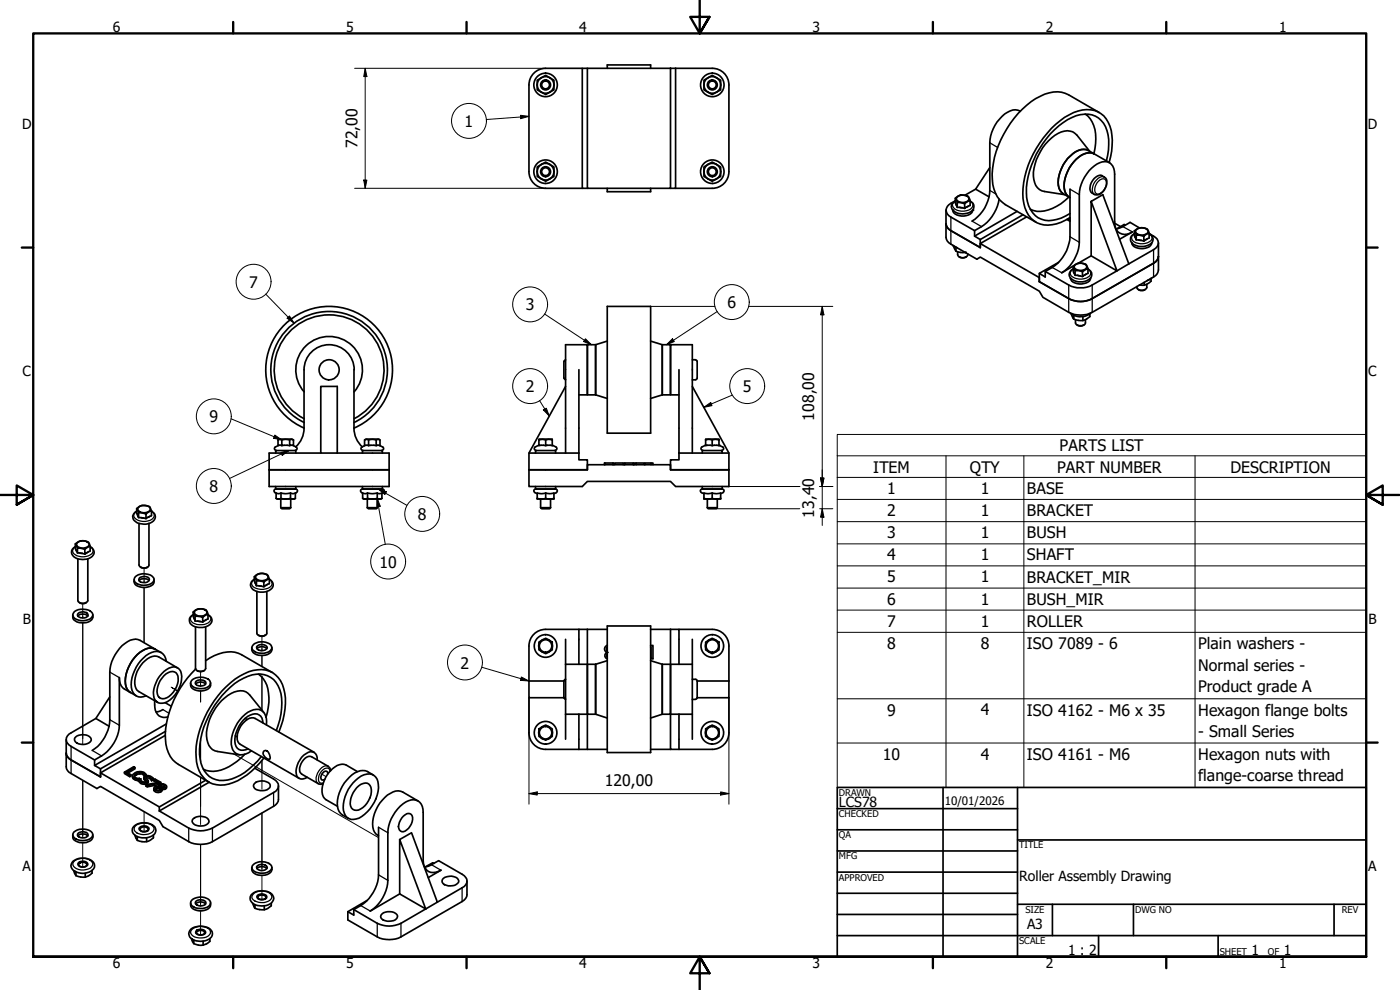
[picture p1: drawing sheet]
<svg xmlns="http://www.w3.org/2000/svg" width="420mm" height="297mm" viewBox="0 0 420 297" stroke-linecap="round" stroke-linejoin="round" font-family="sans-serif">
<!-- layer: Visible (ISO) -->
<g fill="none" stroke="#000" stroke-width=".51">
<path d="M161.2 25.5v1.5l1.3 .7M161.2 25.5l.2 1 1.1 1.2M162.5 27.7l1 .3 1.5-.3M162.5 27.7l1.3 .7 1.2-.7M163.7 20.5a5 5 0 0 0-4.9 5l-.1 26M163.8 20.5h11M165 23.4l1.2 .7v1.4M165 23.4l-1.2-.8-2.6 1.5v1.4M165 23.3l.8 .7 .4 1.5M165 23.3a2.51 2.51 0 0 0-3.8 2.2M166.2 25.5l-.4 1.5-.8 .7M166.2 25.5v1.5l-1.2 .7"/>
<path d="M176.3 20.5h-1.5v36h1.5M182.2 20.5v-1h13.1v1M201.2 20.5h-24.9v36h24.9v-36h1.6M202.8 20.5v36h-1.6M202.8 20.5h11a5 5 0 0 1 5 5v26M211.3 25.5a2.51 2.51 0 0 0 3.7 2.2M211.3 25.5v1.5l1.2 .7 1.2 .7 1.3-.7M215 23.4l1.3 .7v1.4M215 23.4l-1.3-.8-2.4 1.5v1.4M215 23.3l.8 .7 .5 1.5M215 23.3a2.51 2.51 0 0 0-3.7 2.2M216.3 25.5l-.5 1.5-.8 .7"/>
<path d="M216.3 25.5v1.5l-1.3 .7M306.2 33.4l-.1-.1a5.3 5.3 0 0 0-6.1 2.4 11.5 11.5 0 0 0-2.9 7.1v14.3a11.4 11.4 0 0 1-5.4 9.2M325.7 34.2a9.2 9.2 0 0 1 3.1 8.8l-.5 3.2M329.9 33.8l-9.2-5.4a8.5 8.5 0 0 0-8.5 .5 29 29 0 0 0-13.8 18.3 16.2 16.2 0 0 0 .9 11.8l.7 .9 1.7 1.5 9.2 5.3M158.8 51.5a5 5 0 0 0 4.9 5M161.2 50.1l2.6-1.5 2.4 1.5v2.8l-2.4 1.5-2.6-1.5zM163.8 56.5h11M182.2 56.5v1h13.1v-1M211.3 50.1l2.4-1.5 1.3 .7 1.3 .8v2.8l-2.6 1.5-2.4-1.5zM218.8 51.5a5 5 0 0 1-5 5h-11M286.7 59.5a2.88 2.88 0 0 1 4-.4l.4 1.1-1.6 .9-2.2-.3zM286.7 59.5v1.4l.6 1.3"/>
<path d="M287.2 59.2a2.35 2.35 0 0 1 3.6 .3 1.61 1.61 0 0 1-2.2 1.3 1.16 1.16 0 0 1-1.2-.4 1.16 1.16 0 0 1-.2-1.2zM292.8 56.8l-3.2 1.8M297.1 50.3l-4.3 6.5 4 2.2M299.8 59.7a12.4 12.4 0 0 1-7.3 9.5M320.8 59.1a13 13 0 0 1-9.6 4.3l-2-.6M320.9 59.2l.2 .1M321.1 56.8v14.2a12.3 12.3 0 0 1-7.4 10.5M327 45.4l-3.8-4.8a4.3 4.3 0 0 0-5.7-.5 15.7 15.7 0 0 0-7.4 12.7 4.4 4.4 0 0 0 3.3 4.7l6.1 .9M328.4 53.6a2.13 2.13 0 0 1 2.7-.6 2.13 2.13 0 0 1 .9 2.7 3.2 3.2 0 0 1-3.6 2.6 2.26 2.26 0 0 1-.9-3.5zM328.4 46.2a5.5 5.5 0 0 0-6.2 2.4 10.5 10.5 0 0 0-2.6 8.9l.3 .7 1 1M328.4 46.2a4.8 4.8 0 0 0-7.2 .6 10.5 10.5 0 0 0-3.4 9.6 4.6 4.6 0 0 0 3.1 2.8M328.4 46.2l4.6 2.6"/>
<path d="M332 48.3a14.2 14.2 0 0 0-.8-11.3 6.8 6.8 0 0 0-8.2-2.3 24.8 24.8 0 0 0-13.4 14.9 18 18 0 0 0-.9 12.2 6.5 6.5 0 0 0 8.5 4l1.3-.3 2.6-1.4M332.9 48.8a16.8 16.8 0 0 0-.3-12 7 7 0 0 0-9.1-3.5 24 24 0 0 0-12.5 11.2 24.6 24.6 0 0 0-3.7 16.6 7.3 7.3 0 0 0 9.8 6.1l4-1.9M283.9 63v8.2a2.57 2.57 0 0 0 1.5 2.1l7.8 4.5 1-.7 17.7 10.3 1.1 1.8 7.7 4.5a7.9 7.9 0 0 0 7.1 0l18.4-10.6a2.54 2.54 0 0 0 1.5-2.1v-8.1M283.9 67.2a2.57 2.57 0 0 0 1.5 2l8.8 5.1v-2.4M285.9 63a3.1 3.1 0 0 0 4.1 1.7 2.12 2.12 0 0 0 1.9-1.7M285.9 73.6l1.4 .7M286.1 73.8l.2 .5a1.92 1.92 0 0 0 2 1.4h1.4M286.7 60.2a3.8 3.8 0 0 0-2.8 2.8 2.54 2.54 0 0 0 1.5 2.1l7.1 4.1M286.7 60.3a1.84 1.84 0 0 0-1.2 2 1.84 1.84 0 0 0 1.6 1.6 4.7 4.7 0 0 0 4.9-1 1.78 1.78 0 0 0-.9-2.6M286.9 61.2l.2 .5M286.9 74.2v1.2M287.3 60.8v1.4l2.2 .3"/>
<path d="M287.4 75.6a1.62 1.62 0 0 0 1 1.7 1.62 1.62 0 0 0 1.9-.5l.1-.6M287.8 77.1l1.1 .3 1.1-.3M288 62.2l.9 .1M290.6 61.8l-.6 .4M291.1 60.2v1.4l-1.6 .9v-1.4M292.5 69.2v1.7M305.2 63.4l-12.7 7.5 1.7 1M307 64.4l-12.8 7.5M308.1 65.1l-13.9 8 17.7 10.2v1.2M317.7 78.7l-5.8 3.3 1.8 1.1v-1.6l7 4a7.9 7.9 0 0 0 7.1 0l11-6.3M320.2 65.8l.9 .5M320.5 65.6l.6 .4"/>
<path d="M320.9 65.5l.2 .1M321.1 65.9v.4M322.1 79.9a3.8 3.8 0 0 0 .5 2.7M322.5 79.6a2.9 2.9 0 0 1 3.6 0l.4 1-1.6 .9-1.1-.3h-1.2l-.5-1.3zM322.6 79.6a2.51 2.51 0 0 1 3.5 .3 1.61 1.61 0 0 1-2.1 1.2l-.6-.1a.95 .95 0 0 1-.8-1.4zM327.5 60.4v16.4l7.7 4.5-7.7-20.9 3.5-2 7.8 20.8M327.5 76.8l-3.9 2.2M334.5 67l1.8 1M336 71.8l3.9-2.2a3.2 3.2 0 0 1-3.8 .4 3.2 3.2 0 0 1-1.6-3.5v-14.3a3.2 3.2 0 0 0-1.5-3.4 3.2 3.2 0 0 0-3.8 .4 11.8 11.8 0 0 0-5.3 9.2v14.3a11.5 11.5 0 0 1-5.3 9.1l3.5-2M337.7 67.5l-.3-.1-2.3 1.3M339.7 72.9a3.3 3.3 0 0 0 4.7 1.4 1.7 1.7 0 0 0 1.2-1.4M339.7 72.8v.1"/>
<path d="M340.4 70.1a1.92 1.92 0 0 0-1.1 2.2 1.92 1.92 0 0 0 1.9 1.5 4.2 4.2 0 0 0 4.7-1.4 1.82 1.82 0 0 0-1-2.3 3.8 3.8 0 0 1 2.8 2.8 2.57 2.57 0 0 1-1.5 2l-7.4 4.3M340.4 69.3a3 3 0 0 1 4-.4l.5 1.1-.9 .3-.7 .6-1.2-.3h-1.1zM340.4 69.3v1.4l.6 1.3v-1.4M340.6 71l.3 .5M341 68.9a2.51 2.51 0 0 1 3.6 .4 1.83 1.83 0 0 1-2.8 1.1 .95 .95 0 0 1-.8-1.5zM341 72l2.3 .4M341.7 72l.9 .1M341.9 68.4l-2.7-1.7a10.2 10.2 0 0 1-4.2 2M344.4 71.6l-.7 .4M344.9 70v1.4l-1.6 1v-1.5M345.6 72.8v.1M347.7 76.9a2.57 2.57 0 0 1-1.5 2.1l-18.4 10.6a7.4 7.4 0 0 1-7.1 0l-8.8-5.1"/>
<path d="M182.2 91.9h13.1v38.1h-13.1zM311.9 82v2.5M321.2 83.4v.1a3.2 3.2 0 0 0 4.1 1.6 1.8 1.8 0 0 0 2-1.7M321.2 94a4.8 4.8 0 0 0 6.1 0M322.1 80.7a1.84 1.84 0 0 0-1.2 1.9 1.84 1.84 0 0 0 1.6 1.7 4 4 0 0 0 5.1-1.4 1.76 1.76 0 0 0-1.1-2.2M322.2 81.6l.3 .6M322.3 94.7v1M322.6 81.2v1.4l2.3 .4M322.8 95.9a1.61 1.61 0 0 0 .9 1.8 1.61 1.61 0 0 0 2-.6l.1-1.2M323.2 97.5l.2 .1a1.6 1.6 0 0 0 1.9-.1M323.3 82.6l.9 .2M325 95v1.2"/>
<path d="M326 82.2l-.6 .4M326.5 80.6v1.4l-1.6 1v-1.5M327.1 94.2v.8a3.7 3.7 0 0 1-5.1 .5l-.5-1.3M341.6 86.9l.6 .3h.9l.6-.3M341.9 85.5h.1M343.4 84.7v.9M344.2 85.3a1.62 1.62 0 0 1-1 1.8 1.62 1.62 0 0 1-2-.6v-.5M345.4 83.6v.8l-1 .7a2.76 2.76 0 0 1-2.4 .4M345.6 83.4l-1.3 .8M91.2 111a7.5 7.5 0 0 1 7.6-7.6 7.5 7.5 0 0 1 7.5 7.6M91.2 110.9v17.5M91.3 117.6a10 10 0 0 1 .6-13.9 10 10 0 0 1 13.8 0 10 10 0 0 1 .6 13.9"/>
<path d="M96.3 115.9h4.9v20h-4.9zM106.2 110.9v17.6a7.5 7.5 0 0 0 2.6 5.6M169.2 108.4l.1 5 .5 .5M169.7 115.9l-11 20M169.8 108l-.5 .5M173.7 118.5h2.6v-15.1h-6.6v32.5M173.7 110.9v25M178.8 103.4h-2.5v15.1h2.5M178.8 103.4v15.1M178.8 118.5l3.4 1.1M182.2 102.3l-3.4 1.1M195.3 102.3l3.5 1.1"/>
<path d="M198.8 103.4h2.4v15.1h-2.4M198.8 103.4v15.1M198.8 118.5l-3.5 1.1M203.8 118.5h-2.6v-15.1h6.6v32.5M203.8 110.9v25h15v5.1h-17.6v-3h2.6v-2.1M207.8 107.9l1.2 .2 .2 .4M207.8 114h.9M207.8 115.9l11 20M209.2 108.4v5l-.4 .5M82.7 135.9v-.7h6.1v.7M83.4 132l.6-.2 .6 .2 1.1-.2 2.4 .2M83.4 132l.4-.3h3.8l.5 .3"/>
<path d="M83.4 132v1.7h1.2M83.4 133.7l-1 .7 .1 .5 .4 .2M84.6 132v1.7h2.3M86.9 132v1.7h1.2v-1.7M88.1 133.7l1 .7-.1 .5-.4 .2M91.2 128.5a7.5 7.5 0 0 1-2.5 5.6M91.3 128.4a19 19 0 0 1-7.6-29.1 19 19 0 0 1 30.1 0 19 19 0 0 1-7.5 29.1M91.3 126.8a17.5 17.5 0 0 1-6.2-26.7 17.5 17.5 0 0 1 27.4 0 17.5 17.5 0 0 1-6.2 26.7M91.3 125.6a16.5 16.5 0 0 1-5.3-25 16.5 16.5 0 0 1 25.6 0 16.5 16.5 0 0 1-5.3 25M96.3 135.9h-15.5v10.1h36v-10.1h-15.6M108.8 135.9v-.7h5.9v.7M109.4 132l.6-.2 .6 .2 1.2-.2 1.1 .2"/>
<path d="M109.4 133.7v-1.7l.5-.3h3.8l.3 .3v1.7M109.4 133.7l-1.1 .7 .1 .5 .5 .2M109.4 133.7h1.2M110.6 132v1.7h2.3M112.9 132l.6-.2 .5 .2M112.9 132v1.7h1.1M114 133.7l1.1 .7-.1 .5-.4 .2M160.7 135.9v-.7h6.1v.7M161.7 132l1.1-.2 2.9 .2M161.7 132l.2-.3h3.8v2h-1.9v-1.7M161.7 132v1.7h2.1M161.7 133.6l-1.2 .6v.7l.4 .2"/>
<path d="M165.7 133.6l1.3 .6v.7l-.4 .2M173.7 135.9h-15v5.1M173.7 135.9v2.1h2.6v3h-17.6M181.4 139.4v-.5h2.6v.5M181.5 138.9v.5M184 138.9v.5M184.5 139.4v-.5h2.5v.5M187.4 139.4v-.5h2.7v.5M187.5 138.9v.5M190.1 138.9v.5M190.4 139.4v-.5h.5v.5M190.9 138.9h2.5v.5"/>
<path d="M193.6 139.4v-.5h2.4v.5M195.4 138.9v.5M210.8 135.9v-.7h5.9v.7M211.8 132l.9-.2 3.1 .2M211.8 132v-.3h3.8l.2 2h-2.1v-1.7M211.8 132v1.7h1.9M211.8 133.6l-1.3 .6v.7l.4 .2M215.8 133.6l1.2 .6 .1 .7-.5 .2M41 152.6a2.88 2.88 0 0 1 4-.4l.5 1.1-1.7 .9-2.2-.4zM41 152.6v1.4l.6 1.3v-1.5M41 153.4a1.87 1.87 0 0 0-1.1 1.9 1.87 1.87 0 0 0 1.5 1.7 4.2 4.2 0 0 0 5.1-1.3 1.72 1.72 0 0 0-1-2.3M41.2 154.3l.2 .5"/>
<path d="M41.5 152.3a2.48 2.48 0 0 1 3.6 .3 1.61 1.61 0 0 1-2.2 1.2 1.16 1.16 0 0 1-1.2-.3 1.16 1.16 0 0 1-.2-1.2zM41.6 155.3l2.2 .3M41.7 157v12.5a1.68 1.68 0 0 0 3 0v-12.5M42.3 155.3l.9 .1M45 154.9l-.7 .3M45.5 153.3v1.4l-1.7 .9v-1.4M80.8 141h36zM82.5 147.8l.4 .1M82.5 147.8l-.3-.6 .6-.5h6l.5 .5-.3 .6M82.7 146v.7h6.1v-.7M82.9 149.5l.3 .2h5.1l.3-.2M82.9 149.5l.3 .2 1.1-.2 .7 .2 2.2-.2 1.1 .2 .3-.2"/>
<path d="M82.9 147.9l.7 .2 .7-.2M82.9 147.9v1.6M84.3 152.3l.3 .3h2.3l.3-.3M84.3 152.3h2.9M84.3 149.7v2.6M84.3 147.9l1.4 .2 1.5-.2M84.3 147.9v1.6M87.2 147.9l.7 .2 .7-.2M87.2 147.9v1.6M87.2 149.7v2.6M88.6 147.9v1.6M89 147.8l-.4 .1"/>
<path d="M108.5 147.8l.3 .1M108.7 146.7l-.5 .5 .3 .6M108.8 146v.7h5.9v-.7M108.8 146.7h5.9M108.8 149.5l.4 .2h5l.4-.2M108.8 149.5l.4 .2 1.1-.2 .8 .2 2.1-.2 1 .2 .4-.2M108.8 147.9l.8 .2 .7-.2M108.8 147.9v1.6M110.2 152.3l.4 .3h2.4l.2-.3M110.2 152.3h3M110.2 149.7v2.6M110.3 147.9l1.5 .2 1.4-.2"/>
<path d="M110.3 147.9v1.6M113.2 147.9l.7 .2 .7-.2M113.2 147.9v1.6M113.2 149.7v2.6M114.8 146.7l.5 .5-.3 .6M115 147.8l-.4 .1v1.6M158.7 141h17.6v-1.6h24.9v1.6h17.6v5h-16l-1.6-1.6h-24.9l-1.5 1.6h-16.1zM160.5 147.8l.7 .3M160.7 146v.7h6.1v-.7M160.7 146.7h6.1M160.8 146.7l-.6 .5 .3 .6M161.2 147.9l1.3 .2 3.7-.2v1.8h-5z"/>
<path d="M161.2 149.5l.7 .2 1.9-.2 1.8 .2 .6-.2M162.2 152.3l.4 .3h2.4l.2-.3M162.2 152.3h3M162.2 149.7v2.6M163.8 147.9v1.6M165.2 149.7v2.6M166.7 146.7l.5 .5-.3 .6M167 147.8l-.8 .3M210.5 147.8l-.3-.6 .5-.5h6l.6 .5-.3 .6M210.5 147.8l.8 .3M210.8 146v.7h5.9v-.7M211.3 147.9l1.2 .2 3.8-.2v1.8h-5z"/>
<path d="M211.3 149.5l.6 .2 1.8-.2 1.9 .2 .7-.2M212.3 152.3l.2 .3h2.4l.4-.3M212.3 152.3h3M212.3 149.7v2.6M213.7 147.9v1.6M215.3 149.7v2.6M217 147.8l-.7 .3M22.6 163.2a3.1 3.1 0 0 1 4.1-.3l.4 1-1.6 .9-1.2-.3h-1.1zM22.6 163.2a4.3 4.3 0 0 0 .6 2.7M22.6 164a1.86 1.86 0 0 0-1.1 2 1.86 1.86 0 0 0 1.6 1.6 4.1 4.1 0 0 0 5.1-1.4 1.91 1.91 0 0 0-1.1-2.2M22.8 165l.3 .4M23.2 162.9a2.51 2.51 0 0 1 3.5 .3 1.83 1.83 0 0 1-2.7 1.1 .95 .95 0 0 1-.8-1.4z"/>
<path d="M23.2 164.5v1.4l2.3 .4M23.4 167.7v12.5a1.74 1.74 0 0 0 3 0v-12.5M23.9 165.9l.9 .1M26.6 165.5l-.6 .4M27.1 163.9v1.4l-1.6 1v-1.5M40.3 173.9a1.85 1.85 0 0 0 1.9 2.2 3.8 3.8 0 0 0 4-1.2v-1M40.6 173.1a4 4 0 0 1 5.6 .5 2.08 2.08 0 0 1-2.3 2 3.6 3.6 0 0 1-3.6-1.2v-.9zM41.7 174.2a2.2 2.2 0 0 1 3 0M41.9 173.3l.9-.3a1.3 1.3 0 0 1 2 1.1 1.97 1.97 0 0 1-3.1-.1zM42.2 170.2l1 .3 1.1-.3M76.3 173a2.98 2.98 0 0 1 4.1-.4l.4 1.1-1.6 .9-1.2-.3h-1zM76.3 173v1.4l.7 1.4v-1.5"/>
<path d="M76.3 173.8a1.86 1.86 0 0 0-1.1 1.9 1.86 1.86 0 0 0 1.6 1.6 3.9 3.9 0 0 0 5.2-1.5l-.3-1.2-.9-.8M76.5 174.7l.3 .5M76.9 172.6a2.51 2.51 0 0 1 3.6 .4 1.61 1.61 0 0 1-2.2 1.2 1.42 1.42 0 0 1-1.6-1.2zM77 175.8l2.2 .3M77.1 177.5v12.5a1.75 1.75 0 0 0 3 0v-12.5M77.7 175.8l.8 .1M80.3 175.3l-.6 .4M80.8 173.7v1.4l-1.6 1v-1.5M21.8 184.5a1.94 1.94 0 0 0 2 2.3 3.2 3.2 0 0 0 4.1-1.6v-.7M22.4 183.5a4.6 4.6 0 0 1 5 .1 1.37 1.37 0 0 1 .3 1.4 1.37 1.37 0 0 1-1.2 .9 3.7 3.7 0 0 1-4.6-1.1l-.1-.5zM23.4 184.8a2.18 2.18 0 0 1 3 0M23.6 183.9l.8-.3a1.34 1.34 0 0 1 2 1.2 2.08 2.08 0 0 1-3.2-.2z"/>
<path d="M23.8 180.8l.6 .3h.9l.6-.3M46.6 194.8l-4.6-2.7a4.3 4.3 0 0 0-4.5 1 11.9 11.9 0 0 0-4.5 8.6v14.2a11.5 11.5 0 0 1-5.3 9.3M46.6 194.8a4.1 4.1 0 0 0-4.6 .9 11.1 11.1 0 0 0-4.2 10.4l.4 .7 .9 1M46.6 194.8l1.8 1M49.9 198.4a3.1 3.1 0 0 0-1.9-2.8 3.1 3.1 0 0 0-3.3 .5 11.1 11.1 0 0 0-5.1 11 2.84 2.84 0 0 0 4.3 1.7M58 183.6a2.91 2.91 0 0 1 4-.4l.4 1.1-.8 .3-.8 .7-2.3-.4zM58 183.6v1.4l.5 1.4M58 184.5a1.86 1.86 0 0 0-1.2 1.9 1.86 1.86 0 0 0 1.6 1.6 4.2 4.2 0 0 0 5.2-1.5 1.8 1.8 0 0 0-1.2-2M58.2 185.3l.2 .6M58.5 183.2a2.5 2.5 0 0 1 3.6 .4 2.05 2.05 0 0 1-3.2 .9 .84 .84 0 0 1-.4-1.3zM58.5 184.9v1.5l2.3 .3M58.7 188.1v12.5a1.8 1.8 0 0 0 3 0v-12.5"/>
<path d="M59.2 186.4l.9 .1M61.7 198.2a11 11 0 0 1 9.9-2.2l10.1 5.8M61.9 185.9l-.6 .4M62.4 184.3v1.4l-1.6 1v-1.4M75.6 194.3a2.52 2.52 0 0 0 3.3 2.3 2.32 2.32 0 0 0 2.7-2.3M76.3 193.2a4.3 4.3 0 0 1 5 .4 1.52 1.52 0 0 1-1.4 2.2 3.3 3.3 0 0 1-4.3-1.4zM77 194a2.08 2.08 0 0 1 3.2 .2 1.82 1.82 0 0 1-3.2 .2zM77.1 194.6l.2-.2a2.27 2.27 0 0 1 2.8 .2M77.5 190.5l.2 .2a1.6 1.6 0 0 0 1.9-.2M158.7 193.9v10.4M161.7 193.4v.9M161.7 192.6l2.1-1.1 1.9 1.1v2.4l-1.9 1.1-2.1-1.1z"/>
<path d="M162.3 195.3l.8 .5M163.1 191.8l-.8 .5M163.7 188.8a5 5 0 0 0-4.9 5M163.8 188.8h18.4M164.4 191.8l.7 .5M165.1 195.3l-.8 .5M165.7 193.4v.9M169.7 191.8v30M169.7 199.3h6.6M173.7 188.8v10.5M176.3 188.8v36M178.8 199.3h-2.5v15h2.5"/>
<path d="M178.8 199.3v15M182.2 196.1l-.1 .6 .1 .5M182.2 194.1a.77 .77 0 0 0 0 1.1M182.2 193.6a1.15 1.15 0 0 0-.7 1.1 1.15 1.15 0 0 0 .7 1.1 1.01 1.01 0 0 0-.7 .9 1.01 1.01 0 0 0 .7 1M182.2 187.8h13.1v38h-13.1zM182.2 198.2l-3.4 1.1M195.3 193.7h.7v4h-.6l-.1-3.6M195.3 188.8h5.9M195.3 198.2l3.5 1.1M198.8 199.3h2.4v15h-2.4M198.8 199.3v15M201.2 188.8h2.6v10.5"/>
<path d="M201.2 199.3h6.6M201.2 188.8v25.5M203.8 188.8h10a5 5 0 0 1 5 5M207.8 191.8v30M211.8 193.4v.9M211.8 192.6l1.9-1.1 2.1 1.1v2.4l-2.1 1.1-1.9-1.1zM212.4 195.3l.8 .5M213.2 191.8l-.8 .5M214.4 191.8l.8 .5M215.2 195.3l-.8 .5M215.8 193.4v.9M218.8 193.9v10.4"/>
<path d="M28.8 215.6l-7.5 4.3a2.14 2.14 0 0 0-1.4 2 2.14 2.14 0 0 0 1.4 2.1l7.1 4M33 209.1l-4.2 6.5 4 2.3M40.9 208.8l-3.6-2.1a3.5 3.5 0 0 1-1.5-3.4v14.3a12.1 12.1 0 0 1-7.4 10.4v1.7M46.4 210.2a4.8 4.8 0 0 0 1.4 4.6 3.1 3.1 0 0 0 2.6 .3M48.5 202.2a4.6 4.6 0 0 1 4.3-2 2.91 2.91 0 0 1 1.7 3.6 8.3 8.3 0 0 1-5.7 7.2 2.59 2.59 0 0 1-2.8-3.2l.4-1.9a8.9 8.9 0 0 1 2.1-3.7zM48.9 212.9l-2 .7M49.2 202.7a2.49 2.49 0 0 1 3.9-.4 6 6 0 0 1-4.3 7.4 2.11 2.11 0 0 1-1.6-3 7.6 7.6 0 0 1 2-4zM49.5 210.8l1.9 1.1M49.7 219.4l-19.5 11.3M49.9 217.2l-21.5 12.5 1.8 1M53.3 200.4l-5.7-3.3a3.7 3.7 0 0 0-4 1.1 8.1 8.1 0 0 0-2.8 8.4l.9 .9 5.6 3.2M57.2 204.9a1.93 1.93 0 0 0 1.9 2.3 3.2 3.2 0 0 0 4.1-1.6v-.7"/>
<path d="M57.7 203.9a4.1 4.1 0 0 1 5.4 .6 1.7 1.7 0 0 1-1.9 2.1h-.7a3.1 3.1 0 0 1-3.3-1.4v-.4zM58.7 200.7a29.3 29.3 0 0 0-9 21.1 9 9 0 0 0 3.8 7.5l9.2 5.4M58.7 205.2l.3-.2a2.31 2.31 0 0 1 2.7 .2M58.9 204.4a2.12 2.12 0 0 1 2.9 .4 1.75 1.75 0 0 1-2.7 .8l-.5-.6zM59.1 201.2l1.1 .3 1.1-.3M73.6 215.6l.6 .3M77.5 202.2a8.2 8.2 0 0 1 3.2 7.1 19.6 19.6 0 0 1-.9 6M78.9 216.9a2.47 2.47 0 0 0-1.1-2.4 2.47 2.47 0 0 0-2.7 .1 8.8 8.8 0 0 0-4.5 8.7 2.38 2.38 0 0 0 3.8 1.4M79.2 213.8l-4.2-5.2a3.8 3.8 0 0 0-4.7-1 14.8 14.8 0 0 0-8.2 14.3 3.9 3.9 0 0 0 3.2 3.6l6.6 1M79.9 217.5a3.9 3.9 0 0 0-2.3-4.7 7.4 7.4 0 0 0-6.4 4.2 9.1 9.1 0 0 0-1.4 8 3.1 3.1 0 0 0 4.8 .9l.8-.6M82.9 219.2a18.8 18.8 0 0 0 1-12.3 6.8 6.8 0 0 0-9.5-4 24.5 24.5 0 0 0-12.6 13.6 18.7 18.7 0 0 0-1 13.7 6.6 6.6 0 0 0 8.7 3.5 18.7 18.7 0 0 0 8.9-6.7M83.7 219.6a18.1 18.1 0 0 0 .5-15.3 7.1 7.1 0 0 0-8.2-3.1 23.8 23.8 0 0 0-13.8 12.4 23.2 23.2 0 0 0-2.9 16.4 7.3 7.3 0 0 0 10.7 4.8 21.4 21.4 0 0 0 9.2-7.4"/>
<path d="M158.7 204.3v5h10.5M158.7 209.3l.1 10.6a5 5 0 0 0 4.9 4.9M158.7 204.3h10.5M161.7 219.4v.9M161.7 218.7l2.1-1.2 1.9 1.2v2.3l-1.9 1.1-2.1-1.1zM163.1 217.9l-.8 .4M164.4 217.9l.7 .4M165.7 219.4v.9M169.2 204.3v5M169.3 209.3l.5 .5M169.7 214.3h6.6M169.8 203.8l-.5 .5"/>
<path d="M173.7 214.3v10.5M178.8 214.3l3.4 1.1M198.8 214.3l-3.5 1.1M201.2 214.3v10.5h2.6M201.2 214.3h6.6M203.8 214.3v10.5M207.8 203.8l1.2 .1 .2 .4M207.8 209.9h.9M209.2 204.3v5M209.2 204.3h9.6M209.2 209.3l-.4 .5M211.8 219.4v.9"/>
<path d="M211.8 218.7l1.9-1.2 2.1 1.2v2.3l-2.1 1.1-1.9-1.1zM213.2 217.9l-.8 .4M214.4 217.9l.8 .4M215.8 219.4v.9M218.8 204.3v5h-9.6M218.8 209.3v10.6a5 5 0 0 1-5 4.9h-10M19.9 221.9v8.1a2.36 2.36 0 0 0 1.4 2.1l7.8 4.5 1.1-.6 17.6 10.2 1.1 1.8 7.7 4.5a8.1 8.1 0 0 0 7.2 0l18.3-10.6a2.57 2.57 0 0 0 1.5-2v-4.1M19.9 226a2.57 2.57 0 0 0 1.4 2l8.9 5.1v-2.4M22.7 221.1a3.4 3.4 0 0 1 4.7 .6 2.25 2.25 0 0 1-3.1 1.6 1.45 1.45 0 0 1-1.6-.6 1.45 1.45 0 0 1 0-1.6zM37.3 231.7l2.8-1.7 .4 .3-2.5 1.4 1.3 .8-.4 .1zM37.3 231.7v.4l1.6 .9M39.3 232.5v.3l-.4 .2v-.4"/>
<path d="M39.8 232.8l.1 .7 1 .6M40.3 233a1.81 1.81 0 0 1 3.1 0M40.5 230.3v.4l-2.1 1.3M41.6 234a1.69 1.69 0 0 0 2.9 .7v-.4M41.6 234.2h-.2M41.8 233.6l-.4 .3v.3l-.5-.1v-.4l.5 .2M43.2 233.3v.6l.6 .6M43.4 232.6a1.63 1.63 0 0 0-1.7-.8 1.63 1.63 0 0 0-1.4 1.2l.7 .5h.8v.4M43.4 233v-.4v.4M43.4 232.7l.5-.2v.3M43.8 235.4l.4 .3M43.9 232.5l-.1-.2a2.47 2.47 0 0 0-4 .6l.2 .4 .9 .4"/>
<path d="M43.9 233.5a1.14 1.14 0 0 1 1.6 .7M45.5 233.8a.99 .99 0 0 0-.8-.8 .99 .99 0 0 0-.9 .3l.2 .4a.6 .6 0 0 1 .5 .4 .6 .6 0 0 1-.3 .6 2.09 2.09 0 0 1-2.6-.7M45.5 233.8v.4v-.3M46 233.5l-.5 .3M46 233.5a1.76 1.76 0 0 0-2.8-.2l.6 .8a.66 .66 0 0 1-.5 .6 .66 .66 0 0 1-.7-.3l-.5-.7-.5 .3M46 233.5v.5l-.5 .2M46.2 236.6a1.3 1.3 0 0 0 .7 1.2 1.3 1.3 0 0 0 1.4-.3l.3-.2v-.5M46.2 233.9l1.4 .8-3.8 .7v.5l.4 .2v-.4l3.6-.7M46.3 236.2l1.4-.2a1.12 1.12 0 0 1 1.8-.6 .56 .56 0 0 1 .5 .7 .56 .56 0 0 1-.8 .4h-.6a.93 .93 0 0 1-.5 .8 .93 .93 0 0 1-1 0l-.5-.2a.53 .53 0 0 1-.3-.9zM47.1 234.9l-.9-.6v-.4l.3-.2 1.8 1v.5l-.3 .1M47.7 236h.1M47.7 235.7v.3"/>
<path d="M47.8 236.1l-1.1 .4a.7 .7 0 0 0 .7 .6 .7 .7 0 0 0 .7-.6M47.8 236.5l-1.1 .3M47.8 236.1l.3 .4M47.8 236.1v.4M47.8 235.4h.1M48.1 236.5v.3l-.3-.3M48.2 235.6a.69 .69 0 0 1 .7-.2 .69 .69 0 0 1 .5 .6 .64 .64 0 0 1-.8 .4 .64 .64 0 0 1-.4-.8zM48.3 236l.5-.2 .5 .3M48.3 234.7l-.5 .3v.4l-3.6 .7M49.6 220.6l-19.4 11.3 17.6 10.2 13.9-8M50 236a.98 .98 0 0 1-1.4 .9M62.8 234.7l-15 8.6"/>
<path d="M70.6 220.8l.6 .3M73.5 226.3a13.7 13.7 0 0 1-10.5 5.1l-2-.6M76.4 235.1a3.3 3.3 0 0 1 4.7 .4 1.9 1.9 0 0 1-2.2 1.7h-.7a1.67 1.67 0 0 1-2.1-1.8zM76.5 230.5l5.6 3.2a2.14 2.14 0 0 1 1.5 2.1 2.14 2.14 0 0 1-1.5 2l-18.3 10.7a8.1 8.1 0 0 1-7.2 0l-8.8-5.2M79.1 225.4a1.04 1.04 0 0 1 1.7 .8 1.26 1.26 0 0 1 0 1.7l-.3-.1a1.93 1.93 0 0 1-1.4-2.4zM94.3 225.7l-17.7-10.1a3.1 3.1 0 0 0-3.7 1.4 5.1 5.1 0 0 0-1.2 6l18.1 10.5M95.2 228a1.97 1.97 0 0 0-.9-2.2 1.97 1.97 0 0 0-2.4 .3 6.4 6.4 0 0 0-2.9 6.6 2 2 0 0 0 3.2 .5M98.4 232.2l-.2-.7a1.54 1.54 0 0 0-1.9 1.7l.2 .7 .5 .1 .4-.1M99.3 231.2l-.3-.8-.5-.5-5-2.8a3.1 3.1 0 0 0-3.4 2.7 2.16 2.16 0 0 0 .5 2.5l4.9 2.8 .7 .2 .8-.2M106.7 234.1a4.7 4.7 0 0 1 5.5-1.5 5 5 0 0 1 1 5.9 10.8 10.8 0 0 1-6.3 7.2 2.89 2.89 0 0 1-3.8-2.6 11.1 11.1 0 0 1 3.6-9zM107.1 236.3a2.97 2.97 0 0 1 3.6-1 4 4 0 0 1-.1 4.9 5 5 0 0 1-3.7 2.9 1.98 1.98 0 0 1-1.7-2.7 7.5 7.5 0 0 1 1.9-4.1zM107.3 231.5l-3.4-2a4.2 4.2 0 0 0-4.8 1.9 8 8 0 0 0-2.1 7.7l.9 .9 3.4 1.9"/>
<path d="M112 232.5a4.8 4.8 0 0 0-7.1 .7 10.5 10.5 0 0 0-3.4 9.6 4.6 4.6 0 0 0 3 2.7M162.3 221.4l.8 .4M163.8 224.8h18.4M165.1 221.4l-.8 .4M195.3 224.8h5.9M212.4 221.4l.8 .4M215.2 221.4l-.8 .4M21.8 250.5a1.94 1.94 0 0 0 2 2.3h.7a2.52 2.52 0 0 0 3.4-2.3M22 258.4a4.4 4.4 0 0 1 6.3 .9 2.6 2.6 0 0 1-2.8 2.7 3.7 3.7 0 0 1-4.2-2.2zM22.2 249.7a4.4 4.4 0 0 1 5.4 .1 1.52 1.52 0 0 1-1.4 2.2 3.4 3.4 0 0 1-4.4-1.4zM23.4 250.8a2.18 2.18 0 0 1 3 0M23.5 258.9a1.74 1.74 0 0 1 2.9 .5 1.73 1.73 0 0 1-3-.2z"/>
<path d="M23.6 249.9l.8-.3a1.35 1.35 0 0 1 2 1.1 2.03 2.03 0 0 1-3.2-.1zM23.7 259.1l.3-.2a1.39 1.39 0 0 1 2.1 .5 1.45 1.45 0 0 1-2.5 0zM40 248.1a4.8 4.8 0 0 1 6.5 0 2.13 2.13 0 0 1-2 3.2 4.3 4.3 0 0 1-4.7-1.6v-1.1zM40.4 250.6l.2 .5a1.92 1.92 0 0 0 2 1.4l.6 .1a3.6 3.6 0 0 0 2.8-1.2v-.8M41.2 251v1.1M41.8 248.3l.8-.4a1.49 1.49 0 0 1 2.1 .9 1.73 1.73 0 0 1-3-.2zM42.1 248.5a1.51 1.51 0 0 1 2.3 .3 1.39 1.39 0 0 1-1.2 .7 1.39 1.39 0 0 1-1.2-.7zM44 251.4v1.1M47.8 242.1v1.2M58 245.7a3.3 3.3 0 0 1 4.7 .5 1.81 1.81 0 0 1-2.2 1.6 2.09 2.09 0 0 1-2.8-1.8zM75.8 259.7a4.1 4.1 0 0 1 5.7 .1 1.77 1.77 0 0 1-1.9 2.1l-1.5 .1a2.12 2.12 0 0 1-2.5-1.9zM113.6 248.2v14.3a12.1 12.1 0 0 1-7.4 10.4v1.7l-1.8-1.1"/>
<path d="M120 251.9l7.8 20.8-7.8-4.5zM120 251.9l3.5-2 7.8 20.8-3.5 2M121.1 244.8a1.46 1.46 0 0 1 1.5-.7 1.46 1.46 0 0 1 1.2 1.2 4.6 4.6 0 0 1-2.7 4.2 1.48 1.48 0 0 1-1.4-2.1l.5-1.4zM125.5 240.3l-4.6-2.6a3.4 3.4 0 0 0-3.7 .3 10.8 10.8 0 0 0-5.1 11 2.74 2.74 0 0 0 1.5 1.7M130.2 259.1l-.3-.2-2.3 1.2M22.8 261.6v1.1M25.6 262v1.2M27.6 261.2v.8a3.6 3.6 0 0 1-5 .4l-.5-1.2M57.2 270.9a1.93 1.93 0 0 0 1.9 2.3 3.1 3.1 0 0 0 4.1-1.7v-.6M57.3 278.8a4.8 4.8 0 0 1 6.1 .4 2.13 2.13 0 0 1-1.9 3.1 4.6 4.6 0 0 1-4.5-1.1 1.76 1.76 0 0 1 .3-2.4zM57.5 270.1a3.9 3.9 0 0 1 5.7 .5 2.08 2.08 0 0 1-2.4 2h-.7a2.72 2.72 0 0 1-2.9-1.7zM58.7 271.2l.3-.3a2.31 2.31 0 0 1 2.7 .3"/>
<path d="M58.9 270.4a2.12 2.12 0 0 1 2.9 .4 1.7 1.7 0 0 1-2.7 .7l-.5-.6zM58.9 279.3a1.82 1.82 0 0 1 2.8 .5 1.89 1.89 0 0 1-3 .2zM59.3 279.3l.5-.1a.99 .99 0 0 1 1-.1 .99 .99 0 0 1 .5 1 1.51 1.51 0 0 1-2.3-.3zM75.6 260.3a2.52 2.52 0 0 0 3.3 2.3 2.32 2.32 0 0 0 2.7-2.3M75.8 268.1a4.8 4.8 0 0 1 6 .4 2.19 2.19 0 0 1-1.9 3.2 4.2 4.2 0 0 1-4.8-1.6 1.73 1.73 0 0 1 .7-2zM75.8 271l.2 .5a1.65 1.65 0 0 0 1.9 1.4 3.7 3.7 0 0 0 3.5-1.1v-.8M76.5 271.4v1.1M77 260a2.08 2.08 0 0 1 3.2 .2 1.82 1.82 0 0 1-3.2 .1zM77.1 260.6l.2-.3a2.27 2.27 0 0 1 2.8 .3M77.2 268.7a1.8 1.8 0 0 1 2.9 .5 1.87 1.87 0 0 1-2.9 .1zM77.5 269a1.51 1.51 0 0 1 2.3 .2 1.45 1.45 0 0 1-2.5 0zM79.3 271.8v1.2"/>
<path d="M110.2 270.2l-5.8 3.3M114.7 274.2a3.4 3.4 0 0 1 4.6 .6 2 2 0 0 1-2.5 1.6h-.6a2.02 2.02 0 0 1-2-1.5zM127.4 260.1a8.5 8.5 0 0 0 4.2-1.9l7.1 4.1a2.14 2.14 0 0 1 1.4 2 2.14 2.14 0 0 1-1.4 2.1l-7.4 4.3M127.8 272.7l-7.5 4.3a8.1 8.1 0 0 1-7.1 0l-7-4.1M128.5 263.3l3.8-2.2a3.2 3.2 0 0 1-3.7 .4 3.2 3.2 0 0 1-1.6-3.5v-14.2a3.2 3.2 0 0 0-1.5-3.5 3.2 3.2 0 0 0-3.8 .4 12.1 12.1 0 0 0-5.3 9.2v14.2a11.8 11.8 0 0 1-5.3 9.3l8.9-5.2M133 263.6a3.4 3.4 0 0 1 4.5 .2 1.42 1.42 0 0 1-1.5 1.9 3.1 3.1 0 0 1-3.3-1v-.4zM140.1 264.3v4.2a2.57 2.57 0 0 1-1.4 2l-18.4 10.6a8.1 8.1 0 0 1-7.1 0l-8.8-5.1v-2.5M57.5 281.6l.1 .5a1.92 1.92 0 0 0 2 1.5h1.4l1-.4 1-.8v-.8M58.2 282.1v1M61 282.4v1.2"/>
<circle cx="163.7" cy="25.5" r="3.5"/>
<circle cx="163.7" cy="25.5" r="1.49"/>
<circle cx="163.7" cy="25.5" r="1.17"/>
<circle cx="213.8" cy="25.5" r="3.5"/>
<circle cx="213.8" cy="25.5" r="1.49"/>
<circle cx="213.8" cy="25.5" r="1.17"/>
<circle cx="163.7" cy="51.5" r="2.51"/>
<circle cx="163.7" cy="51.5" r="1.17"/>
<circle cx="163.7" cy="51.5" r="1.49"/>
<circle cx="163.7" cy="51.5" r="3.5"/>
<circle cx="213.8" cy="51.5" r="2.51"/>
<circle cx="213.8" cy="51.5" r="1.17"/>
<circle cx="213.8" cy="51.5" r="1.49"/>
<circle cx="213.8" cy="51.5" r="3.5"/>
<circle cx="98.8" cy="111" r="3"/>
<circle cx="163.7" cy="193.8" r="3.4"/>
<circle cx="163.7" cy="193.8" r="1.87"/>
<circle cx="213.8" cy="193.8" r="3.4"/>
<circle cx="213.8" cy="193.8" r="1.87"/>
<circle cx="163.7" cy="219.9" r="1.87"/>
<circle cx="163.7" cy="219.9" r="3.4"/>
<circle cx="213.8" cy="219.9" r="1.87"/>
<circle cx="213.8" cy="219.9" r="3.4"/>
</g>
<g fill="#000">
<circle cx="285.9" cy="63" r=".25"/>
<circle cx="289.7" cy="75.7" r=".25"/>
<circle cx="291.9" cy="63" r=".25"/>
<circle cx="215.8" cy="133.6" r=".25"/>
<circle cx="182.2" cy="195.8" r=".25"/>
<circle cx="42.1" cy="233.7" r=".25"/>
<circle cx="46.2" cy="237" r=".25"/>
<circle cx="48.6" cy="236.5" r=".25"/>
</g>
<!-- layer: Tweak Trail (ISO) -->
<g fill="none" stroke="#000" stroke-width=".3">
<path d="M43.2 170.5v4.3M43.2 176.3v16.5M24.8 181.1v4.3M24.8 186.9v36.5M78.6 190.9v4.3M78.6 196.7v3.2M51.4 206.2l2.1 1.2-1.8-1M60.2 201.5v4.4M60.2 207.3v3.3M78.6 202.9v10.1M24.8 234.2v17.2M60.2 221.8v6.8"/>
<path d="M60.2 233.2v14.2M70.2 226.2l43.4 25.1M78.6 228.2v8.6M96.6 232.3l1.3 .7M24.8 252.8v7.3M43.2 243.5v6M60.2 253.4v18.4M78.6 244v17.2M60.2 273.3v7.2M78.6 262.7v7.2"/>
</g>
<!-- layer: Visible Narrow (ISO) -->
<g fill="none" stroke="#000" stroke-width=".38">
<path d="M297.1 57.1l1.8 1.1M297.1 42.8l2.3 1.4M321.1 56.8l2.8 1.6M329.7 54.3a1.28 1.28 0 0 1 1.7-.6 1.28 1.28 0 0 1 .6 1.8l-.5 1.2a1.98 1.98 0 0 1-2.6 1.3 2.82 2.82 0 0 1 .8-3.7zM331.4 53.1a2.45 2.45 0 0 0-2.8 1.4l-.6 1.4a2.16 2.16 0 0 0 .4 2.4M285.4 65.1v8.2M286.7 60.3a1.3 1.3 0 0 0-.9 1.2 1.3 1.3 0 0 0 .8 1.2 4.1 4.1 0 0 0 5.3-.7 1.29 1.29 0 0 0-.8-1.7M291.7 66.3l2.9 1.7M321.1 71l2.8 1.7M337 68l2.9 1.6M340.4 70.2a1.4 1.4 0 0 0-.8 1.5 1.4 1.4 0 0 0 1.3 1.1 4.1 4.1 0 0 0 4.8-1.1 1.37 1.37 0 0 0-.8-1.5M346.2 74.9v8.2"/>
<path d="M315.8 80.2l2.8 1.6M320.7 85.5v8.2M322.1 80.8a1.25 1.25 0 0 0-.9 1.1 1.25 1.25 0 0 0 .7 1.2 4.1 4.1 0 0 0 5.4-.8 1.43 1.43 0 0 0-.8-1.5M327.8 85.5v8.2M41 153.4a1.42 1.42 0 0 0-.9 1.5 1.42 1.42 0 0 0 1.4 1.2 4 4 0 0 0 4.7-1 1.29 1.29 0 0 0-.7-1.7M22.6 164.1a1.27 1.27 0 0 0-.8 1.1 1.27 1.27 0 0 0 .7 1.2 4.1 4.1 0 0 0 5.4-.7 1.37 1.37 0 0 0-.8-1.6M76.3 173.8a1.39 1.39 0 0 0-.8 1.6 1.39 1.39 0 0 0 1.3 1.1 4 4 0 0 0 4.8-1.1 1.43 1.43 0 0 0-.8-1.6M58 184.5a1.4 1.4 0 0 0-.8 1.5 1.4 1.4 0 0 0 1.2 1.1 3.8 3.8 0 0 0 4.8-1 1.29 1.29 0 0 0-.8-1.6M33 215.9l2.8 1.7M33 201.7l2.8 1.6M48.9 212.9l1.8 1.1M21.3 224v8.1"/>
<path d="M27.7 225.2l2.8 1.6M40.3 232.8v.1M40.3 233.5v.4M40.9 232.1v.4M42 231.8v.4M42.3 234.6v.5M42.9 232v.4M43.3 232.3v.5M43.3 234.9v.4M43.4 233.7v.4M43.8 234.1v.4M43.9 233.1v.4"/>
<path d="M44.2 234.7v.4M45 233.2v.4M46.2 236.6v.4M46.6 237.1v.4M46.9 236.3v.4M48.3 237.2v.3M48.4 235.6v.4M49.3 235.6v.4M49.7 236.3v.4M82.1 237.8v4.1M98.5 229.9a3.1 3.1 0 0 0-3.4 2.7 2.16 2.16 0 0 0 .4 2.5M99.1 231.4a1.14 1.14 0 0 0-1-1 1.14 1.14 0 0 0-1.2 .6l-.4 .4a3.1 3.1 0 0 0-.7 3.3l.3 .2h.9"/>
<path d="M22.4 258.3a4.2 4.2 0 0 1 5.3 .5 1.79 1.79 0 0 1-1.9 2.1 2.94 2.94 0 0 1-4-1.8zM40.6 247.9a4 4 0 0 1 5.6 .5 2.08 2.08 0 0 1-2.3 2 3.6 3.6 0 0 1-3.6-1.2v-.9zM56.6 248.5v4M63.8 248.5v4M113.6 248.2l2.8 1.7M129.5 259.4l2.8 1.7M57.7 278.8a4.2 4.2 0 0 1 5.4 .4 1.77 1.77 0 0 1-1.9 2.2h-.7a2.66 2.66 0 0 1-3.3-1.9zM75.9 268.3a4.2 4.2 0 0 1 5.4 .1 1.52 1.52 0 0 1-1.4 2.2l-.7 .2-1.5-.1a2.47 2.47 0 0 1-2.1-1.5zM108.3 271.7l2.8 1.7M113.2 277v4.1M113.6 262.5l2.8 1.6M120.3 277v4.1"/>
<path d="M138.7 266.4v4.1"/>
</g>
<!-- layer: Symbol (ISO) -->
<g fill="none" stroke="#000" stroke-width=".3">
<path d="M146 36.3a5.2 5.2 0 0 0-7.6-4.7 5.2 5.2 0 0 0-.7 8.9 5.2 5.2 0 0 0 8.2-3.4l.1-.8M156.2 34.6l2.5 .3-2.4 .7zM158.7 34.9l-12.8 1M79.8 88.3l8.5 8.7M86.2 95.5l.7-.7 1.4 2.2zM163.4 94.2l14.1 9.2M215.3 93.5l-15.3 9.9M175.7 101.6l1.8 1.8-2.4-.9zM200 103.4l1.8-1.8 .6 .9zM219.8 118.5l-8.6 3.7M69.3 125.7l15.3 6.3M82.5 130.5l2.1 1.5-2.5-.5z"/>
<path d="M84.3 135.7l2.4-.5-2 1.4zM86.7 135.2l-17.8 8.4M161.9 120.2l2.9 4.6M163.1 123l.9-.5 .8 2.3zM211.2 122.2l2.1-1.4 .4 .9zM251.3 136.8v-6.4h158.7v6.4M251.3 136.8h158.7v6.4M251.3 136.8v99.5h158.7v-93.1M283.9 136.8v99.5M307.3 136.8v99.5M358.6 136.8v99.5M113.2 149.5l.9 2.4-.9 .2z"/>
<path d="M113.2 149.5l2.4 13.8M113.5 146.7l2.5 .9-.5 .8zM113.5 146.7l8.6 4.9M251.3 143.2h158.7M251.3 149.8h158.7M251.3 156.5h158.7M251.3 163.2h158.7M251.3 169.8h158.7M251.3 176.5h158.7M251.3 183.1h158.7M251.3 189.7h158.7M144.6 200.2l14.1 4.1"/>
<path d="M156.5 203.1l2.2 1.2-2.5-.2zM251.3 209.7h158.7M251.3 222.9h158.7"/>
<circle cx="76.1" cy="84.5" r="5.2"/>
<circle cx="159.1" cy="91.3" r="5.2"/>
<circle cx="219.6" cy="90.6" r="5.2"/>
<circle cx="159.1" cy="115.8" r="5.2"/>
<circle cx="224.2" cy="115.8" r="5.2"/>
<circle cx="64.2" cy="124.9" r="5.2"/>
<circle cx="64.2" cy="145.8" r="5.2"/>
<circle cx="126.7" cy="154.2" r="5.2"/>
<circle cx="116.5" cy="168.5" r="5.2"/>
<circle cx="139.5" cy="198.8" r="5.2"/>
</g>
<!-- layer: Border (ANSI) -->
<g fill="none" stroke="#000" stroke-width=".7">
<path d="M70 6.6v3.4M140 6.6v3.4M210 0v10l-2.9-4.9h5.8l-2.9 4.9 2.9-4.9M280 6.6v3.4M350 6.6v3.4M6.5 74.3h3.5M410 74.3h3.4M0 148.5h10l-5-2.8v5.7l5-2.9-5 2.9M420 148.5h-10l5-2.8v5.7l-5-2.9 5 2.9M6.5 222.8h3.5M410 222.8h3.4M10 287.1v-277.1h400v277.1h-400h400"/>
<path d="M70 287.1v3.4M140 287.1v3.4M212.9 292l-2.9-4.9 2.9 4.9h-5.8l2.9-4.9v9.9M280 287.1v3.4M350 287.1v3.4"/>
</g>
<!-- layer: Title (ANSI) -->
<g fill="none" stroke="#000" stroke-width=".51">
<path d="M251.3 236.3h158.7v50.8h-158.7zM283 236.3v50.8M305.4 236.3v50.8M251.3 242.6h54.1M251.3 249h54.1M251.3 255.3h54.1M305.4 252h104.6M251.3 261.7h54.1M251.3 268h54.1M251.3 274.4h54.1M305.4 271.3h104.6M315.8 271.3v9.4"/>
<path d="M340.2 271.3v9.4M400.4 271.3v9.4M251.3 280.7h158.7M329.7 280.7v6.4M365.6 280.7v6.4"/>
</g>
<!-- layer: Dimension (ISO) -->
<g fill="none" stroke="#000" stroke-width=".3">
<path d="M106.4 20.5h57.4M109.6 20.5l.5 2.5h-.9zM109.6 20.5v36M106.4 56.5h57.4M109.2 54h.9l-.5 2.5zM195.3 91.9h19.3M224.7 91.9h25.2M246.8 91.9l.5 2.6h-1zM246.8 91.9v65.8M213.7 146h26.3M214.9 152.6h25.1M246 146h3.9"/>
<path d="M246 152.6h3.9M246.3 143.4h1l-.5 2.6zM246.8 152.6l.5 2.6h-1zM158.7 209.3v32M218.8 209.3v32M158.7 238.1l2.5-.5v1zM158.7 238.1h60.1M216.3 237.6l2.5 .5-2.5 .5z"/>
</g>
<path d="M109.6 20.5l.5 2.5h-.9zM109.2 54h.9l-.5 2.5zM246.8 91.9l.5 2.6h-1zM246.3 143.4h1l-.5 2.6zM246.8 152.6l.5 2.6h-1zM158.7 238.1l2.5-.5v1zM216.3 237.6l2.5 .5-2.5 .5z" fill="#000"/>
<!-- layer: Symbol (ISO) -->
<path d="M156.2 34.6l2.5 .3-2.4 .7zM86.2 95.5l.7-.7 1.4 2.2zM175.7 101.6l1.8 1.8-2.4-.9zM200 103.4l1.8-1.8 .6 .9zM82.5 130.5l2.1 1.5-2.5-.5zM84.3 135.7l2.4-.5-2 1.4zM163.1 123l.9-.5 .8 2.3zM211.2 122.2l2.1-1.4 .4 .9zM113.2 149.5l.9 2.4-.9 .2zM113.5 146.7l2.5 .9-.5 .8zM156.5 203.1l2.2 1.2-2.5-.2z" fill="#000"/>
<g font-size="4.8">
<text x="139.4" y="38">1</text>
<text x="107.3" y="44.5" transform="rotate(-90 107.3 44.5)">72,00</text>
<text x="74.7" y="86.3">7</text>
<text x="157.8" y="93.1">3</text>
<text x="218.3" y="92.4">6</text>
<text x="157.8" y="117.6">2</text>
<text x="222.9" y="117.6">5</text>
<text x="62.9" y="126.7">9</text>
<text x="244.3" y="126.2" transform="rotate(-90 244.3 126.2)">108,00</text>
<text x="318" y="135.4">PARTS LIST</text>
<text x="262.1" y="141.8">ITEM</text>
<text x="291.1" y="141.8">QTY</text>
<text x="317.2" y="141.8">PART NUMBER</text>
<text x="369.3" y="141.8">DESCRIPTION</text>
<text x="62.9" y="147.6">8</text>
<text x="266.3" y="148.2">1</text>
<text x="294.3" y="148.2">1</text>
<text x="308.2" y="148.2">BASE</text>
<text x="244.3" y="155.3" transform="rotate(-90 244.3 155.3)">13,40</text>
<text x="266.3" y="154.9">2</text>
<text x="294.3" y="154.8">1</text>
<text x="308.2" y="154.9">BRACKET</text>
<text x="125.4" y="156">8</text>
<text x="266.3" y="161.5">3</text>
<text x="294.3" y="161.5">1</text>
<text x="308.2" y="161.5">BUSH</text>
<text x="113.9" y="170.3">10</text>
<text x="266.3" y="168.1">4</text>
<text x="294.3" y="168.1">1</text>
<text x="308.2" y="168.1">SHAFT</text>
<text x="266.3" y="174.7">5</text>
<text x="294.3" y="174.7">1</text>
<text x="308.2" y="174.8">BRACKET_MIR</text>
<text x="266.3" y="181.4">6</text>
<text x="294.3" y="181.4">1</text>
<text x="308.2" y="181.4">BUSH_MIR</text>
<text x="266.3" y="188.1">7</text>
<text x="294.3" y="188.1">1</text>
<text x="308.2" y="188.1">ROLLER</text>
<text x="266.3" y="194.7">8</text>
<text x="294.3" y="194.7">8</text>
<text x="308.2" y="194.7">ISO 7089 - 6</text>
<text x="359.5" y="194.7">Plain washers -</text>
<text x="138.2" y="200.6">2</text>
<text x="359.5" y="201.2">Normal series -</text>
<text x="359.5" y="207.6">Product grade A</text>
<text x="266.3" y="214.7">9</text>
<text x="294.3" y="214.6">4</text>
<text x="308.2" y="214.7">ISO 4162 - M6 x 35</text>
<text x="359.5" y="214.7">Hexagon flange bolts</text>
<text x="359.5" y="221.2">- Small Series</text>
<text x="265" y="228">10</text>
<text x="294.3" y="227.9">4</text>
<text x="308.2" y="228">ISO 4161 - M6</text>
<text x="359.5" y="228">Hexagon nuts with</text>
<text x="181.5" y="235.7">120,00</text>
<text x="359.5" y="234.4">flange-coarse thread</text>
</g>
<g font-size="4.2">
<text x="33.8" y="9.6">6</text>
<text x="103.9" y="9.6">5</text>
<text x="173.9" y="9.6">4</text>
<text x="243.8" y="9.6">3</text>
<text x="313.9" y="9.6">2</text>
<text x="383.9" y="9.6">1</text>
<text x="6.7" y="38.7">D</text>
<text x="410.5" y="38.7">D</text>
<text x="6.8" y="113">C</text>
<text x="410.7" y="113">C</text>
<text x="6.9" y="187.2">B</text>
<text x="410.7" y="187.2">B</text>
<text x="251.8" y="242">LCS78</text>
<text x="6.8" y="261.4">A</text>
<text x="410.7" y="261.4">A</text>
<text x="305.9" y="264.3">Roller Assembly Drawing</text>
<text x="308.2" y="278.8">A3</text>
<text x="320.5" y="286.6">1 : 2</text>
<text x="375.6" y="286.5">1</text>
<text x="385.3" y="286.5">1</text>
<text x="33.8" y="290.5">6</text>
<text x="103.9" y="290.5">5</text>
<text x="173.9" y="290.5">4</text>
<text x="243.8" y="290.5">3</text>
<text x="313.9" y="290.5">2</text>
<text x="383.9" y="290.5">1</text>
</g>
<text font-size="3.5" x="283.5" y="241.5">10/01/2026</text>
<g font-size="2.8">
<text x="251.8" y="238.8">DRAWN</text>
<text x="251.8" y="245.2">CHECKED</text>
<text x="251.8" y="251.5">QA</text>
<text x="251.8" y="257.9">MFG</text>
<text x="305.9" y="254.6">TITLE</text>
<text x="251.8" y="264.2">APPROVED</text>
<text x="307.7" y="273.9">SIZE</text>
<text x="340.7" y="273.9">DWG NO</text>
<text x="402.7" y="273.9">REV</text>
<text x="305.9" y="283.3">SCALE</text>
<text x="366.1" y="286.5">SHEET</text>
<text x="380.5" y="286.5">OF</text>
</g>
</svg>
